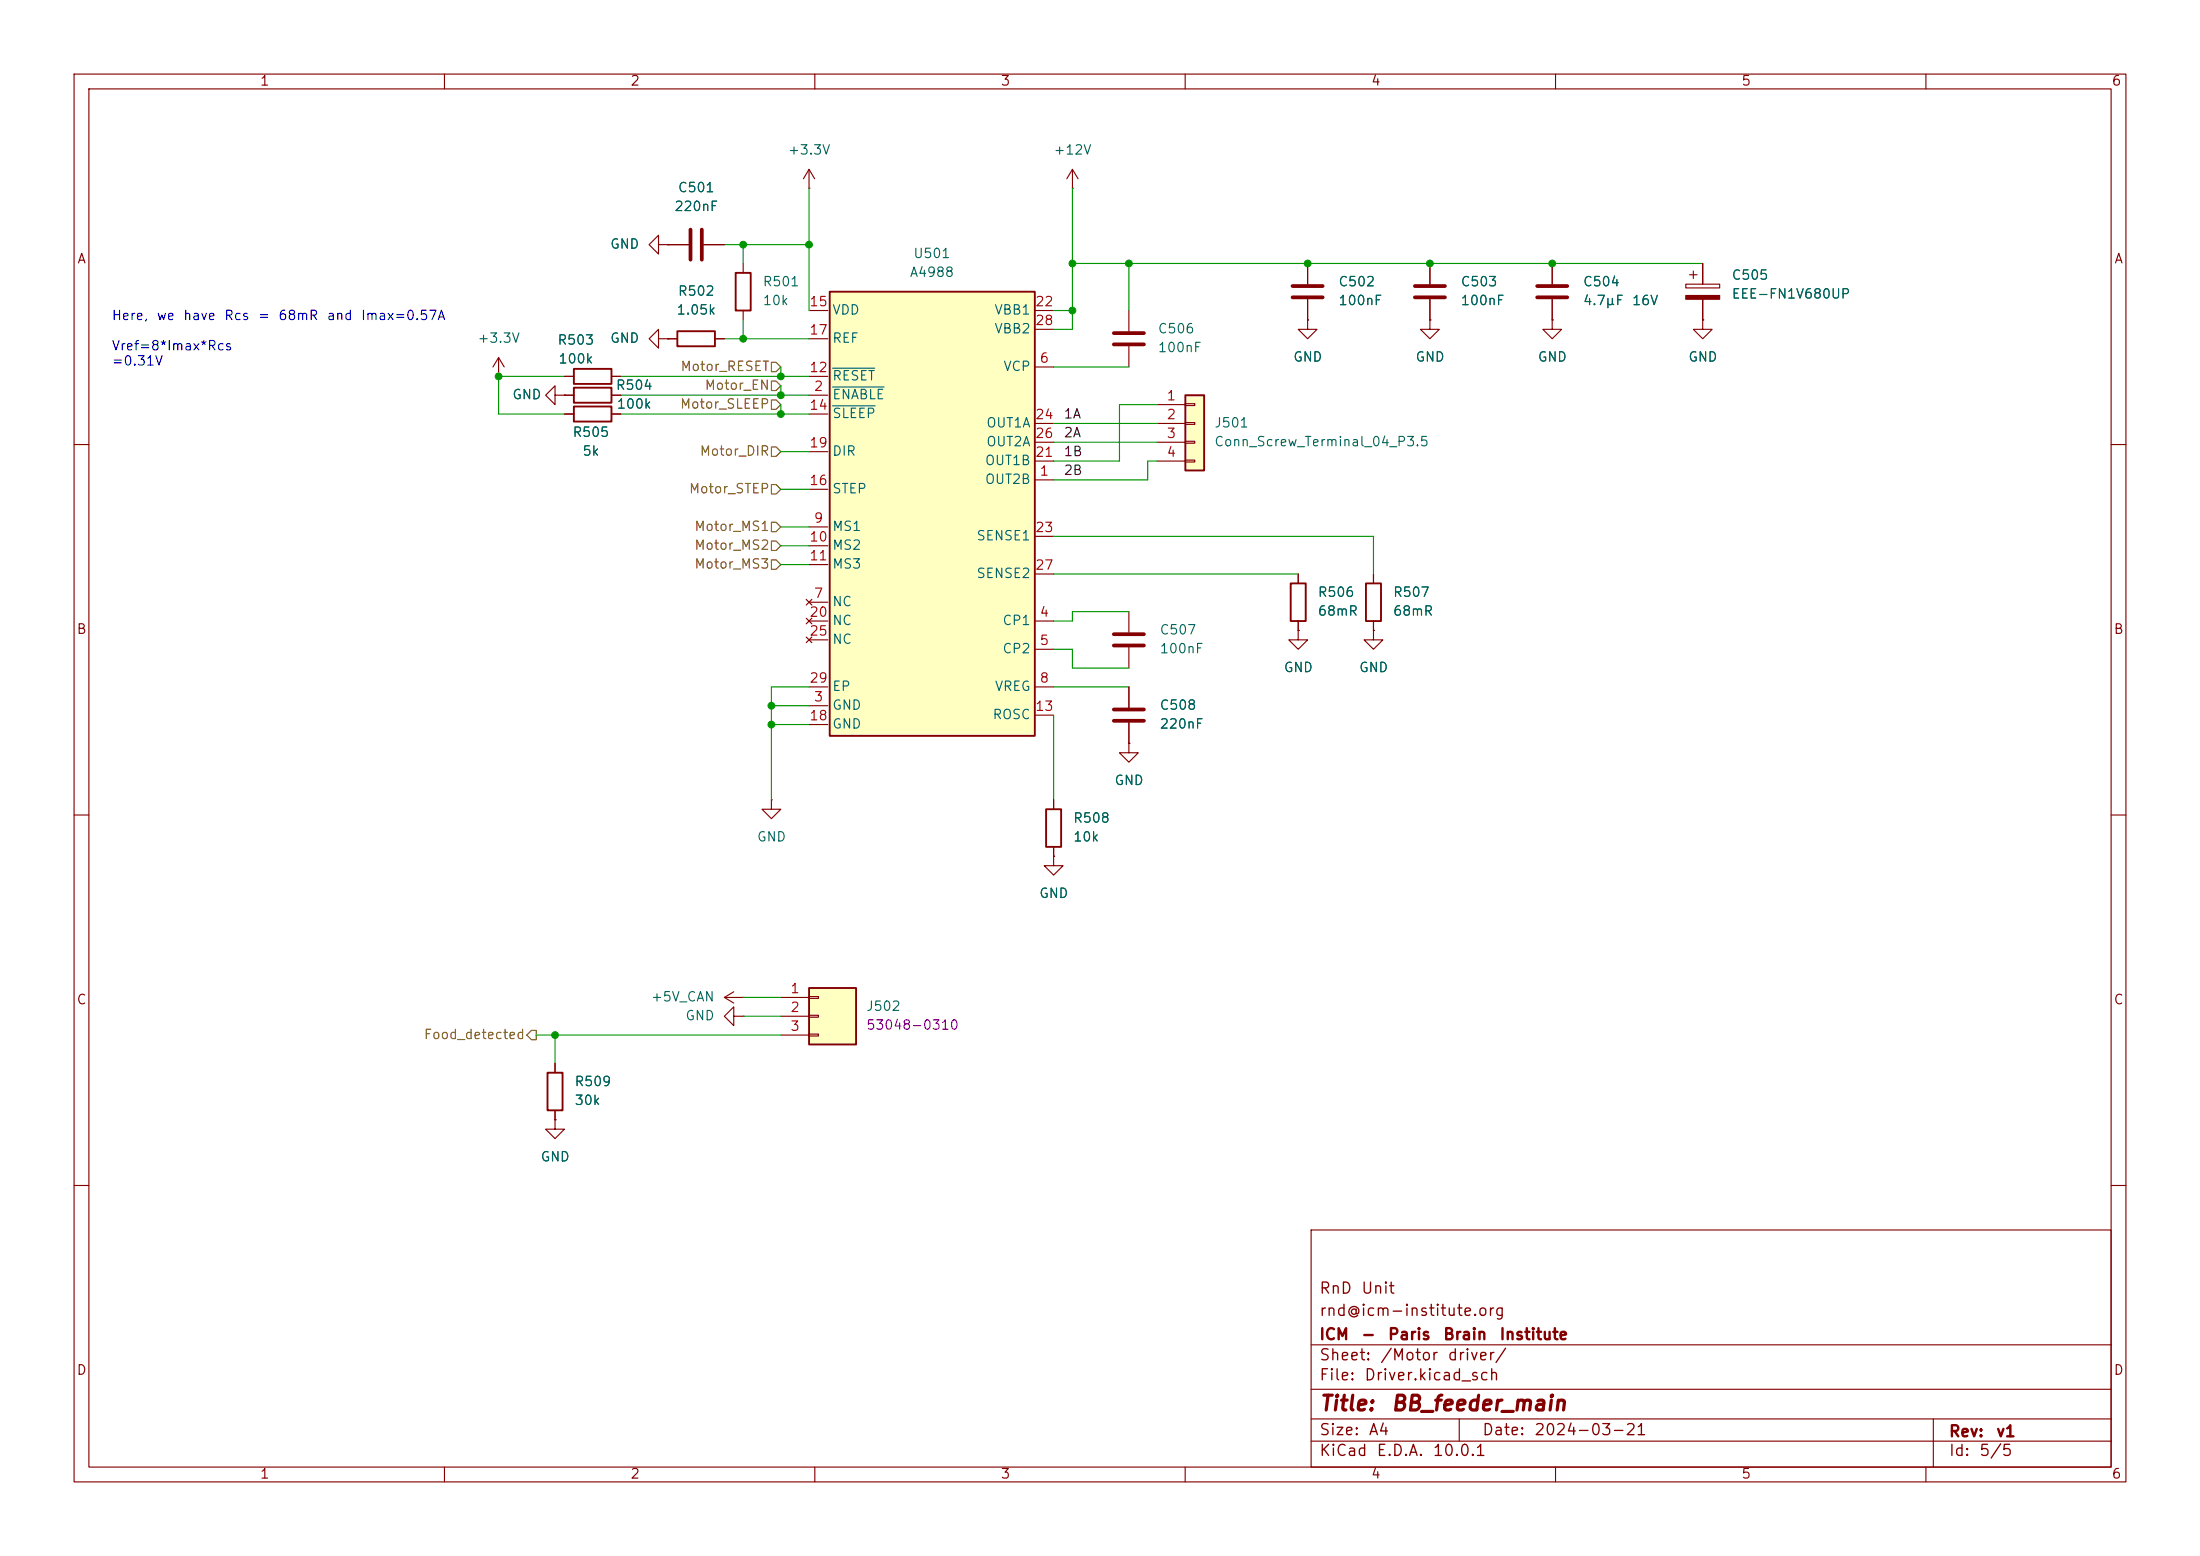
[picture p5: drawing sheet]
<svg xmlns="http://www.w3.org/2000/svg" width="297mm" height="210mm" viewBox="0 0 297 210" stroke-linecap="round" stroke-linejoin="round" font-family="sans-serif">
<g fill="none" stroke="#840000" stroke-width=".15">
<path d="M10 10h277v190h-277zM12 12h273v186h-273zM60 10v2M110 10v2M160 10v2M210 10v2M260 10v2M88.9 33v1.3l-1.3-1.3 1.3-1.2v1.2h1.3M90.2 33h.1M90.2 33h2.8M95 33h2.8M100.3 35.6v1.2"/>
<path d="M109.2 25.4h.1M109.2 22.9l-.7 1.2M109.2 22.9l.8 1.2M109.2 22.9v2.5M144.8 25.4h.1M144.8 22.9l-.8 1.2M144.8 22.9l.7 1.2M144.8 22.9v2.5M193 35.6v2.8M67.3 50.8h.1M67.3 48.3l-.8 1.2M67.3 48.3l.8 1.2"/>
<path d="M67.3 48.3v2.5M74.9 53.3v1.3l-1.2-1.3 1.2-1.2v1.2h1.3M76.2 53.3h.1M76.2 50.8h1.3M76.2 53.3h1.3M76.2 55.9h1.3M82.5 50.8h1.3M82.5 53.3h1.3M82.5 55.9h1.3M88.9 45.7v1.3l-1.3-1.3 1.3-1.2v1.2h1.3M90.2 45.7h.1M100.3 41.9v1.3"/>
<path d="M193 43.2v1.3h-1.2l1.2 1.2 1.3-1.2h-1.3M193 43.2h.1M193 40.4v2.8M10 60h2M285 60h2M10 110h2M285 110h2M97.8 134.6l1.3 .8M97.8 134.6h2.5M99.1 137.2v-1.3l-1.3 1.3 1.3 1.2v-1.2h1.2M99.1 133.9l-1.3 .7M100.3 137.2h.1"/>
<path d="M100.3 134.6h.1M74.9 151.1v1.3h-1.2l1.2 1.3 1.3-1.3h-1.3M74.9 151.1h.1M10 160h2M177 166h108v32h-108zM285 160h2M60 198v2M110 198v2M160 198v2M177 194.5h108M177 191.5h108M177 187.5h108"/>
<path d="M177 181.5h108M197 191.5v3M210 198v2M260 198v2M261 191.5v6.5"/>
</g>
<path d="M93.2 31v4.1M94.7 31v4.1M191 38.6h4.1M191 40.1h4.1" fill="none" stroke="#840000" stroke-width=".51"/>
<path d="M99.3 36.8h2v5.1h-2zM77.5 49.8h5v2h-5zM77.5 52.3h5v2.1h-5zM77.5 54.9h5v2h-5z" fill="none" stroke="#840000" stroke-width=".25"/>
<path d="M109.2 133.4h6.4v7.6h-6.4z" fill="#ffffc2"/>
<path d="M109.2 133.4h6.4v7.6h-6.4z" fill="none" stroke="#840000" stroke-width=".25"/>
<path d="M104.1 108v1.2h-1.2l1.2 1.3 1.3-1.3h-1.3M104.1 108h.1M105.4 134.6h3.8M105.4 137.2h3.8M105.4 139.7h3.8M109.2 134.5h1.3v.2h-1.3zM109.2 137h1.3v.3h-1.3zM109.2 139.6h1.3v.2h-1.3z" fill="none" stroke="#840000" stroke-width=".15"/>
<path d="M112 39.4h27.7v59.9h-27.7z" fill="#ffffc2"/>
<path d="M112 39.4h27.7v59.9h-27.7zM91.4 44.7h5.1v2h-5.1zM174.2 78.7h2.1v5.1h-2.1zM184.4 78.7h2v5.1h-2zM141.2 109.2h2.1v5.1h-2.1zM73.9 144.8h2v5.1h-2z" fill="none" stroke="#840000" stroke-width=".25"/>
<g fill="none" stroke="#840000" stroke-width=".15">
<path d="M176.5 35.6v2.8M209.5 35.6v2.8M227.6 38.4h4.6v.5h-4.6zM228.1 37.1h1M228.6 36.6v1M229.9 35.6v2.8M90.2 45.7h1.2M96.5 45.7h1.3M109.2 53.3h2.6M109.2 50.8h2.6M109.2 55.9h2.6M109.2 41.9h2.6"/>
<path d="M109.2 45.7h2.6M139.7 49.5h2.5M139.7 41.9h2.5M139.7 57.2h2.5M139.7 59.7h2.5M139.7 44.5h2.5M152.4 41.9v2.8M152.4 46.7v2.8M176.5 40.4v2.8M209.5 43.2v1.3h-1.2l1.2 1.2 1.3-1.2h-1.3M209.5 43.2h.1M209.5 40.4v2.8"/>
<path d="M229.9 43.2v1.3h-1.3l1.3 1.2 1.2-1.2h-1.2M229.9 43.2h.1M229.9 40.4v2.8M109.2 71.1h2.6M109.2 73.7h2.6M109.2 76.2h2.6M109.2 66h2.6M109.2 61h2.6M139.7 64.8h2.5M139.7 62.2h2.5M139.7 72.4h2.5M139.7 77.5h2.5"/>
<path d="M175.3 77.5v1.2M185.4 77.5v1.2M108.8 80.9l.8 .8M108.8 83.4l.8 .8M108.8 86l.8 .7M109.2 95.3h2.6M109.2 83.8h2.6M109.2 81.3h2.6M109.2 92.7h2.6M109.2 97.8h2.6M109.2 86.4h2.6M109.6 80.9l-.8 .8"/>
<path d="M109.6 83.4l-.8 .8M109.6 86l-.8 .7M139.7 83.8h2.5M139.7 87.6h2.5M139.7 92.7h2.5M139.7 96.5h2.5M152.4 82.6v2.7M152.4 87.4v2.8M152.4 92.7v2.8M152.4 97.5v2.8M175.3 85.1v1.3h-1.3l1.3 1.2 1.2-1.2h-1.2M175.3 85.1h.1"/>
<path d="M175.3 83.8v1.3M185.4 85.1v1.3h-1.3l1.3 1.2 1.3-1.2h-1.3M185.4 85.1h.1M185.4 83.8v1.3M142.2 115.6v1.2h-1.2l1.2 1.3 1.3-1.3h-1.3M142.2 115.6h.1M142.2 108v1.2M142.2 114.3v1.3M152.4 100.3v1.3h-1.3l1.3 1.3 1.3-1.3h-1.3M152.4 100.3h.1M74.9 143.5v1.3M74.9 149.9v1.2"/>
</g>
<path d="M112.4 52.2h7M112.4 49.7h5.7M112.4 54.8h5.7" fill="none" stroke="#006464" stroke-width=".15"/>
<path d="M174.5 38.6h4.1M207.5 38.6h4.1M150.4 46.5h4M150.4 45h4M174.5 40.1h4.1M207.5 40.1h4.1M150.4 85.6h4M150.4 87.1h4M150.4 95.8h4M150.4 97.3h4" fill="none" stroke="#840000" stroke-width=".51"/>
<path d="M227.6 39.9h4.6v.5h-4.6z" fill="#840000" stroke="#840000" stroke-width=".15"/>
<path d="M160 53.3h2.6v10.2h-2.6z" fill="#ffffc2"/>
<path d="M160 53.3h2.6v10.2h-2.6z" fill="none" stroke="#840000" stroke-width=".25"/>
<g fill="none" stroke="#840000" stroke-width=".15">
<path d="M90.2 33h.1M90.2 33h2.8M95 33h2.8M176.5 35.6v2.8M193 35.6v2.8M209.5 35.6v2.8M229.9 35.6v2.8M76.2 53.3h.1M76.2 50.8h1.3M76.2 53.3h1.3M76.2 55.9h1.3M82.5 50.8h1.3"/>
<path d="M82.5 53.3h1.3M82.5 55.9h1.3M90.2 45.7h.1M90.2 45.7h1.2M96.5 45.7h1.3M156.2 54.6h3.8M156.2 57.2h3.8M156.2 59.7h3.8M160 54.5h1.3v.2h-1.3zM160 57h1.3v.3h-1.3zM160 59.6h1.3v.2h-1.3zM176.5 43.2v1.3h-1.2l1.2 1.2 1.3-1.2h-1.3"/>
<path d="M176.5 43.2h.1M176.5 40.4v2.8M193 43.2h.1M193 40.4v2.8M209.5 43.2h.1M209.5 40.4v2.8M229.9 43.2h.1M229.9 40.4v2.8M156.2 62.2h3.8M160 62.1h1.3v.3h-1.3zM175.3 77.5v1.2M185.4 77.5v1.2"/>
<path d="M152.4 92.7v2.8M152.4 97.5v2.8M175.3 85.1h.1M175.3 83.8v1.3M185.4 85.1h.1M185.4 83.8v1.3M142.2 115.6h.1M142.2 108v1.2M142.2 114.3v1.3M152.4 100.3h.1M74.9 151.1h.1M74.9 143.5v1.3"/>
<path d="M74.9 149.9v1.2"/>
</g>
<path d="M104.1 54h.7l.6 .6-.6 .6h-.7zM104.1 51.4h.7l.6 .7-.6 .6h-.7zM104.1 48.9h.7l.6 .6-.6 .7h-.7zM104.1 65.4h.7l.6 .6-.6 .7h-.7zM104.1 75.6h.7l.6 .6-.6 .6h-.7zM104.1 73h.7l.6 .7-.6 .6h-.7zM104.1 60.3h.7l.6 .7-.6 .6h-.7zM104.1 70.5h.7l.6 .6-.6 .7h-.7zM71.1 139.7l.7-.6h.6v1.2h-.6z" fill="none" stroke="#725600" stroke-width=".15"/>
<g fill="none" stroke="#009600" stroke-width=".15">
<path d="M97.8 33h11.4M100.3 33v2.6M109.2 25.4v16.5M144.8 25.4v19.1h-2.6M144.8 35.6h85.1M152.4 35.6v6.3M76.2 50.8h-8.9v5.1h8.9M83.8 53.3h25.4M83.8 50.8h25.4M83.8 55.9h25.4M97.8 45.7h11.4M100.3 43.2v2.5"/>
<path d="M105.4 49.5v1.3M105.4 52.1v1.2M105.4 54.6v1.3M142.2 59.7h14M142.2 49.5h10.2M142.2 57.2h14M142.2 41.9h2.6M156.2 54.6h-5.1v7.6h-8.9M105.4 66h3.8M105.4 61h3.8M105.4 76.2h3.8M105.4 73.7h3.8"/>
<path d="M105.4 71.1h3.8M142.2 77.5h33.1M142.2 72.4h43.2v5.1M156.2 62.2h-1.3v2.6h-12.7M104.1 95.3h5.1M104.1 97.8h5.1M109.2 92.7h-5.1v15.3M142.2 87.6h2.6v2.6h7.6M142.2 92.7h10.2M142.2 96.5v11.5M152.4 82.6h-7.6v1.2h-2.6M72.4 139.7h33"/>
<path d="M74.9 139.7v3.8M100.3 134.6h5.1M100.3 137.2h5.1"/>
</g>
<g fill="#009600" stroke="#009600" stroke-width=".14">
<circle cx="67.3" cy="50.8" r=".46"/>
<circle cx="105.4" cy="53.3" r=".46"/>
<circle cx="144.8" cy="35.6" r=".46"/>
<circle cx="152.4" cy="35.6" r=".46"/>
<circle cx="100.3" cy="33" r=".46"/>
<circle cx="144.8" cy="41.9" r=".46"/>
<circle cx="100.3" cy="45.7" r=".46"/>
<circle cx="105.4" cy="50.8" r=".46"/>
<circle cx="109.2" cy="33" r=".46"/>
<circle cx="209.5" cy="35.6" r=".46"/>
<circle cx="193" cy="35.6" r=".46"/>
<circle cx="176.5" cy="35.6" r=".46"/>
<circle cx="104.1" cy="95.3" r=".46"/>
<circle cx="104.1" cy="97.8" r=".46"/>
<circle cx="105.4" cy="55.9" r=".46"/>
<circle cx="74.9" cy="139.7" r=".46"/>
</g>
<g font-size="2" fill="#840000">
<text x="178" y="190.9">Title:</text>
<text x="187.7" y="190.9">BB_feeder_main</text>
</g>
<g font-size="1.5" fill="#840000">
<text x="178" y="178">rnd@icm-institute.org</text>
<text x="178" y="175">RnD</text>
<text x="183.7" y="175">Unit</text>
<text x="178" y="184">Sheet:</text>
<text x="178" y="181.2">ICM</text>
<text x="183.7" y="181.2">-</text>
<text x="186.2" y="184">/Motor</text>
<text x="187.3" y="181.2">Paris</text>
<text x="194.7" y="181.2">Brain</text>
<text x="195.3" y="184">driver/</text>
<text x="202.3" y="181.2">Institute</text>
<text x="178" y="186.7">File:</text>
<text x="184.1" y="186.7">Driver.kicad_sch</text>
<text x="178" y="196.9">KiCad</text>
<text x="178" y="194.1">Size:</text>
<text x="184.7" y="194.1">A4</text>
<text x="185.7" y="196.9">E.D.A.</text>
<text x="193.3" y="196.9">10.0.1</text>
<text x="200" y="194.1">Date:</text>
<text x="207" y="194.1">2024-03-21</text>
<text x="263" y="194.3">Rev:</text>
<text x="263" y="196.9">Id:</text>
<text x="267.1" y="196.9">5/5</text>
<text x="269.4" y="194.3">v1</text>
</g>
<g font-size="1.3" fill="#840000">
<text x="35" y="11.9">1</text>
<text x="85" y="11.9">2</text>
<text x="135" y="11.9">3</text>
<text x="185" y="11.9">4</text>
<text x="235" y="11.9">5</text>
<text x="285" y="11.9">6</text>
<text x="10.3" y="35.9">A</text>
<text x="285.3" y="35.9">A</text>
<text x="10.3" y="85.9">B</text>
<text x="285.3" y="85.9">B</text>
<text x="10.3" y="135.9">C</text>
<text x="285.3" y="135.9">C</text>
<text x="10.3" y="185.9">D</text>
<text x="285.3" y="185.9">D</text>
<text x="35" y="199.9">1</text>
<text x="85" y="199.9">2</text>
<text x="135" y="199.9">3</text>
<text x="185" y="199.9">4</text>
<text x="235" y="199.9">5</text>
<text x="285" y="199.9">6</text>
</g>
<g font-size="1.3" fill="#006464">
<text x="106.3" y="21.2">+3.3V</text>
<text x="142.1" y="21.2">+12V</text>
<text x="90.9" y="28.8">220nF</text>
<text x="91.4" y="26.3">C501</text>
<text x="82.3" y="33.9">GND</text>
<text x="123.2" y="35.2">U501</text>
<text x="91.4" y="40.2">R502</text>
<text x="102.9" y="39">R501</text>
<text x="102.9" y="41.5">10k</text>
<text x="122.7" y="37.7">A4988</text>
<text x="180.6" y="39">C502</text>
<text x="180.6" y="41.5">100nF</text>
<text x="197.1" y="39">C503</text>
<text x="197.1" y="41.5">100nF</text>
<text x="213.6" y="39">C504</text>
<text x="213.6" y="41.5">4.7µF</text>
<text x="220.2" y="41.5">16V</text>
<text x="233.7" y="38.1">C505</text>
<text x="233.7" y="40.6">EEE-FN1V680UP</text>
<text x="64.4" y="46.6">+3.3V</text>
<text x="75.2" y="46.8">R503</text>
<text x="82.3" y="46.6">GND</text>
<text x="91.2" y="42.8">1.05k</text>
<text x="112.3" y="42.8">VDD</text>
<text x="112.3" y="46.6">REF</text>
<text x="134.2" y="42.8">VBB1</text>
<text x="134.2" y="45.3">VBB2</text>
<text x="156.2" y="45.3">C506</text>
<text x="156.2" y="47.9">100nF</text>
<text x="75.3" y="49.4">100k</text>
<text x="83" y="52.9">R504</text>
<text x="112.3" y="51.7">RESET</text>
<text x="135.4" y="50.4">VCP</text>
<text x="174.5" y="49.1">GND</text>
<text x="191" y="49.1">GND</text>
<text x="207.5" y="49.1">GND</text>
<text x="227.8" y="49.1">GND</text>
<text x="69.1" y="54.2">GND</text>
<text x="77.2" y="59.3">R505</text>
<text x="83.2" y="55.5">100k</text>
<text x="112.3" y="54.2">ENABLE</text>
<text x="112.3" y="56.7">SLEEP</text>
<text x="133.1" y="58">OUT1A</text>
<text x="163.8" y="58">J501</text>
<text x="78.5" y="61.8">5k</text>
<text x="112.3" y="61.8">DIR</text>
<text x="132.9" y="65.6">OUT2B</text>
<text x="132.9" y="63.1">OUT1B</text>
<text x="133.1" y="60.6">OUT2A</text>
<text x="163.8" y="60.6">Conn_Screw_Terminal_04_P3.5</text>
<text x="112.3" y="72">MS1</text>
<text x="112.3" y="66.9">STEP</text>
<text x="112.3" y="74.5">MS2</text>
<text x="112.3" y="77.1">MS3</text>
<text x="131.7" y="73.3">SENSE1</text>
<text x="112.3" y="82.1">NC</text>
<text x="131.7" y="78.3">SENSE2</text>
<text x="177.8" y="80.9">R506</text>
<text x="177.8" y="83.4">68mR</text>
<text x="188" y="80.9">R507</text>
<text x="188" y="83.4">68mR</text>
<text x="112.3" y="84.7">NC</text>
<text x="112.3" y="87.2">NC</text>
<text x="135.2" y="84.7">CP1</text>
<text x="135.2" y="88.5">CP2</text>
<text x="156.5" y="86">C507</text>
<text x="156.5" y="88.5">100nF</text>
<text x="112.3" y="93.6">EP</text>
<text x="134.2" y="93.6">VREG</text>
<text x="173.2" y="91">GND</text>
<text x="183.4" y="91">GND</text>
<text x="112.3" y="96.1">GND</text>
<text x="112.3" y="98.7">GND</text>
<text x="133.9" y="97.4">ROSC</text>
<text x="156.5" y="96.1">C508</text>
<text x="156.5" y="98.7">220nF</text>
<text x="150.4" y="106.3">GND</text>
<text x="102.1" y="113.9">GND</text>
<text x="144.8" y="111.4">R508</text>
<text x="144.8" y="113.9">10k</text>
<text x="140.2" y="121.5">GND</text>
<text x="87.8" y="135.5">+5V_CAN</text>
<text x="116.8" y="136.8">J502</text>
<text x="92.4" y="138">GND</text>
<text x="77.5" y="146.9">R509</text>
<text x="77.5" y="149.5">30k</text>
<text x="72.9" y="157.1">GND</text>
</g>
<g font-size="1.3" fill="#a90000">
<text x="109.2" y="41.7">15</text>
<text x="139.7" y="41.7">22</text>
<text x="109.2" y="45.5">17</text>
<text x="139.7" y="44.2">28</text>
<text x="109.2" y="50.5">12</text>
<text x="109.8" y="53.1">2</text>
<text x="140.3" y="49.3">6</text>
<text x="109.2" y="55.6">14</text>
<text x="139.7" y="56.9">24</text>
<text x="139.7" y="59.4">26</text>
<text x="157.4" y="54.4">1</text>
<text x="157.4" y="56.9">2</text>
<text x="157.4" y="59.4">3</text>
<text x="109.2" y="65.8">16</text>
<text x="109.2" y="60.7">19</text>
<text x="139.7" y="62">21</text>
<text x="140.3" y="64.5">1</text>
<text x="157.4" y="62">4</text>
<text x="109.8" y="70.9">9</text>
<text x="109.2" y="73.4">10</text>
<text x="109.2" y="75.9">11</text>
<text x="139.7" y="72.1">23</text>
<text x="139.7" y="77.2">27</text>
<text x="109.2" y="83.6">20</text>
<text x="109.8" y="81">7</text>
<text x="140.3" y="83.6">4</text>
<text x="109.2" y="86.1">25</text>
<text x="140.3" y="87.4">5</text>
<text x="109.2" y="92.5">29</text>
<text x="109.8" y="95">3</text>
<text x="140.3" y="92.5">8</text>
<text x="109.2" y="97.5">18</text>
<text x="139.7" y="96.3">13</text>
<text x="106.6" y="134.4">1</text>
<text x="106.6" y="136.9">2</text>
<text x="106.6" y="139.4">3</text>
</g>
<g font-size="1.3" fill="#0000c2">
<text x="15" y="43.5">Here,</text>
<text x="15" y="47.6">Vref=8*Imax*Rcs</text>
<text x="21.1" y="43.5">we</text>
<text x="24.6" y="43.5">have</text>
<text x="30.2" y="43.5">Rcs</text>
<text x="34.7" y="43.5">=</text>
<text x="37.5" y="43.5">68mR</text>
<text x="44" y="43.5">and</text>
<text x="48.6" y="43.5">Imax=0.57A</text>
<text x="15" y="49.7">=0.31V</text>
</g>
<g font-size="1.3" fill="#725600">
<text x="91.8" y="50.4">Motor_RESET</text>
<text x="95" y="52.9">Motor_EN</text>
<text x="91.7" y="55.5">Motor_SLEEP</text>
<text x="94.4" y="61.8">Motor_DIR</text>
<text x="92.9" y="66.9">Motor_STEP</text>
<text x="93.6" y="72">Motor_MS1</text>
<text x="93.6" y="77.1">Motor_MS3</text>
<text x="93.6" y="74.5">Motor_MS2</text>
<text x="57.1" y="140.6">Food_detected</text>
</g>
<g font-size="1.3" fill="#0f0f0f">
<text x="143.5" y="59.3">2A</text>
<text x="143.5" y="56.8">1A</text>
<text x="143.5" y="64.4">2B</text>
<text x="143.5" y="61.9">1B</text>
</g>
<text font-size="1.3" fill="#840084" x="116.8" y="139.3">53048-0310</text>
</svg>
